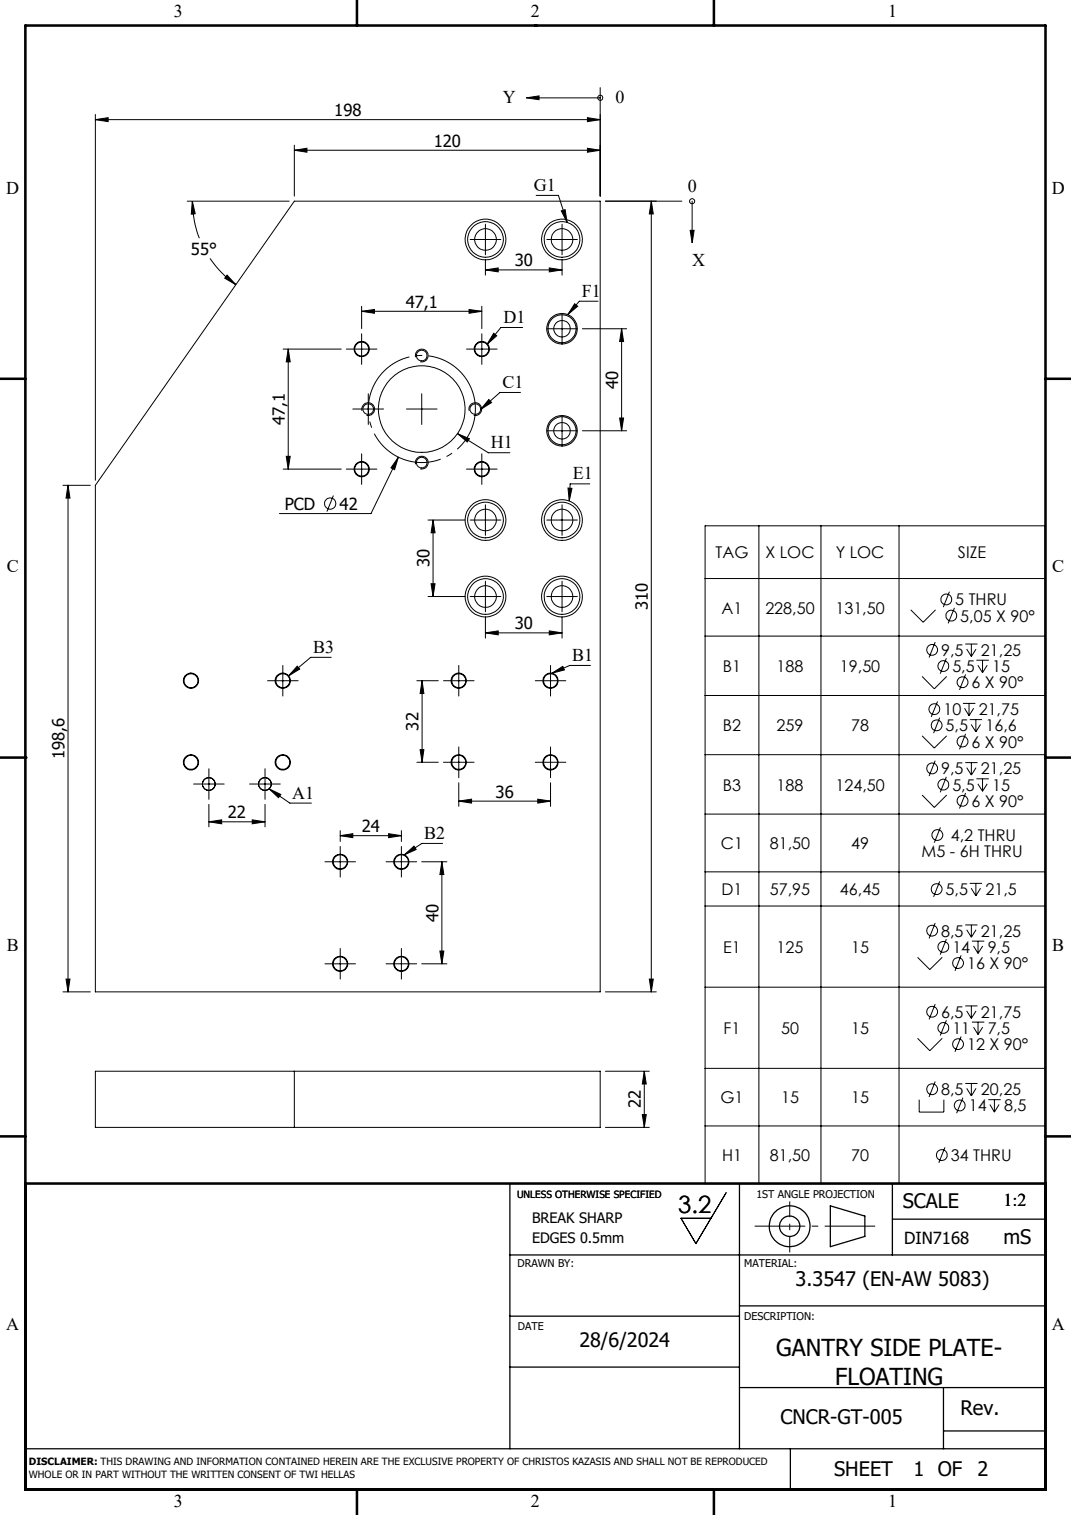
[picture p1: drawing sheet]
<svg xmlns="http://www.w3.org/2000/svg" width="210mm" height="297mm" viewBox="0 0 210 297" stroke-linecap="round" stroke-linejoin="round" font-family="sans-serif">
<g fill="none" stroke="#000" stroke-width=".2">
<path d="M103.2 19.2l2.5-.4v.7zM105.7 19.2h12M117.7 17.2v21.2M18.7 23.5l2.5-.4v.7zM18.7 22.4v71.8M18.7 23.5h99M36.7 39.4h20M37.7 39.4l.6 2.5-.8 .1zM37.7 39.4a21.9 21.9 0 0 0 1.4 7.3M57.7 39.4h60v155h-99v-99.3zM57.7 29.5l2.5-.4v.7zM57.7 28.5v9.9"/>
<path d="M57.7 29.5h60M105.1 38.3h4.4l1.7 5.3M115.2 23.1l2.5 .4-2.5 .3zM115.2 29.1l2.5 .4-2.5 .3zM118.7 39.4h15M127.7 39.4l.4 2.5h-.8zM127.7 39.4v155M135.7 39.4v5.8M41.2 50.7a20 20 0 0 0 5 5.1M44.5 53.9l1.7 1.9-2.1-1.3zM92.2 47h6M95.2 44v5.9"/>
<path d="M95.2 52.9l2.5-.4v.8zM95.2 50.9v3M95.2 52.9h15M107.2 47h6M107.7 52.5l2.5 .4-2.5 .4zM110.1 41.3l.7-.2 .4 2.5zM110.2 44v5.9M110.2 50.9v3M112.7 59.5l.6 .5-2 1.7zM117.3 59.1h-3.7l-2.3 2.6M135.3 45.2h.8l-.4 2.4zM55.5 68.4h11.4"/>
<path d="M56.5 68.4l.4 2.5h-.8zM56.5 68.4v23.6M67.9 68.4h6M70.9 65.4v6M70.9 61l2.5-.3v.7zM70.9 60v4.4M70.9 61h23.6M72.2 77.2v6M81.5 70a1.26 1.26 0 0 1 1.1-1.6 1.26 1.26 0 0 1 1.4 1.4 1.26 1.26 0 0 1-1.6 1.1M82.7 77.2v6M91.5 68.4h6M92 60.7l2.5 .3-2.5 .4z"/>
<path d="M94.5 65.4v6M94.5 60v4.4M95.8 78.3l.6 .6-2.2 1.4zM96.8 65.3l.6 .5-1.9 1.7zM102.1 76.9h-4.1l-3.8 3.4M102.5 64.2h-4.3l-2.7 3.3M107.2 64.4h6M110.2 61.5v5.9M114.2 64.4h8.7M121.9 64.4l.4 2.6h-.8zM121.9 64.4v20.1M12.3 95.1h5.4"/>
<path d="M13.3 95.1l.4 2.5h-.8zM13.3 95.1v99.3M55.5 92h11.4M56.1 89.5h.8l-.4 2.5zM65.4 97.2l-1.3 3.1M67.9 92h6M69.2 80.2h6M70.9 89v6M71 80.5a1.26 1.26 0 0 1 1.1-1.5 1.26 1.26 0 0 1 1.3 1.3 1.26 1.26 0 0 1-1.5 1.1M78.1 89.6l-.7 2.5-.7-.4zM78.1 89.6l-5.4 11.1h-17.9M79.7 80.2h6"/>
<path d="M81.5 91a1.24 1.24 0 0 1 1.1-1.5 1.24 1.24 0 0 1 1.3 1.3 1.24 1.24 0 0 1-1.5 1.1M89.7 85l2.3 1-.4 .6zM89.7 85l6 3.8h4.3M91.5 92h6M92 80.5a1.25 1.25 0 0 1 1.1-1.5 1.25 1.25 0 0 1 1.3 1.3 1.25 1.25 0 0 1-1.5 1.1M94.5 89v6M95.2 99v5.9M107.2 84.5h6M110.2 81.5v6M110.2 99v5.9M111.4 95.7h.7l-.5 2.5zM114.2 84.5h8.7"/>
<path d="M115.6 94.9h-3.8l-.2 3.3M121.5 81.9h.8l-.4 2.6zM83.9 116.9h7.3M83.9 101.9h7.3M84.5 114.4h.8l-.4 2.5zM84.9 101.9l.4 2.6h-.8zM84.9 101.9v15M92.2 116.9h6M92.2 101.9h6M95.2 113.9v6M107.2 116.9h6M107.2 101.9h6"/>
<path d="M110.2 113.9v6M138.3 103.1h66.6v129h-66.6zM138.3 113.4h66.6M148.8 103.1v129M161 103.1v129M176.3 103.1v129M178.6 119.6l2.4 2.4 2.4-2.4M186.2 116l-1.2 3M187.1 119.2l-1.2 3M52.5 133.5h6M55.5 130.5v6M58.3 130.6l.5 .6-2.2 1.3z"/>
<path d="M64.9 128.9h-4l-4.3 3.6M81.7 133.5h4.2M82.8 133.5l.3 2.5h-.7zM82.8 133.5v15.9M87 133.5h6M90 130.5v6M95.2 124.1l2.5-.4v.8zM95.2 121v4.1M95.2 124.1h15M105 133.5h5.9M107.7 123.7l2.5 .4-2.5 .4zM107.9 130.5v6"/>
<path d="M108.2 132l2.1-1.4 .4 .7zM110.2 121v4.1M115.8 130.5h-4.1l-3.5 1.5M138.3 124.7h66.6M138.3 136.3h66.6M180.8 132.6l2.4 2.4 2.4-2.4M183.4 125.9l-1.2 3M183.8 137.5l-1.2 3M185.6 129l-1.2 3.1M188.8 137.9h2.4M189.1 138.8l.9 1.5M189.3 126.3h2.4"/>
<path d="M189.3 132.2l-1.2 3.1M189.5 127.2l1 1.5M190 137.9v2.4M190.5 126.3v2.4M190.9 138.8l-.9 1.5M191.4 127.2l-.9 1.5M191.5 129.4h2.4M191.7 130.4l1 1.5M192.7 129.4v2.5M193.6 130.4l-.9 1.5M38 153.7h6M41 150.7v6"/>
<path d="M41 157.7v4.4M48.9 153.7h6.1M52 150.7v6M52 157.7v4.4M52.8 154.7l4 2.7h4.3M52.8 154.7l2.3 1-.5 .7zM81.7 149.4h4.2M82.4 147h.7l-.3 2.4zM87 149.4h6M90 146.4v6.1M90 157.1l2.5-.4v.7zM90 153.5v4.6"/>
<path d="M90 157.1h17.9M105 149.4h5.9M105.4 156.7l2.5 .4-2.5 .3zM107.9 146.4v6.1M107.9 153.5v4.6M138.3 148h66.6M138.3 159.6h66.6M180.8 144.2l2.4 2.4 2.4-2.4M180.8 155.9l2.4 2.4 2.4-2.4M183.4 149.1l-1.2 3M184.3 140.7l-1.2 3M185.6 152.3l-1.2 3"/>
<path d="M189.3 149.5h2.4M189.3 143.9l-1.2 3M189.3 155.5l-1.2 3M189.5 150.5l1 1.4M190.1 141.1h2.4M190.4 142l.9 1.5M190.5 149.5v2.4M191.3 141.1v2.4M191.4 150.5l-.9 1.4M191.5 152.7h2.4M191.7 153.7l1 1.4M192.3 142l-1 1.5"/>
<path d="M192.7 152.7v2.4M193.6 153.7l-.9 1.4M41 161.1l2.5-.4v.8zM41 161.1h11M49.5 160.7l2.5 .4-2.5 .4zM63.7 168.9h6M66.7 165.9v6M66.7 163.8l2.5-.4v.8zM66.7 162.8v2.2M66.7 163.8h12M75.7 168.9h6M76.2 163.4l2.5 .4-2.5 .4z"/>
<path d="M78.7 165.9v6M78.7 162.8v2.2M79.3 167.6l1.9-1.7 .4 .6zM82.7 168.9h4.9M86.6 168.9l.4 2.5h-.7zM86.6 168.9v20M86.8 165.3h-4.1l-3.4 2.3M138.3 170.9h66.6M138.3 177.6h66.6M184.3 172.8l-1.2 3M184.4 162.2l-1.2 3M190.1 173.2h2.4"/>
<path d="M190.4 174.1l.9 1.5M191.3 173.2v2.4M192.3 174.1l-1 1.5M12.3 194.4h5.4M12.9 191.9h.8l-.4 2.5zM63.7 188.9h6M66.7 185.9v6M75.7 188.9h6M78.7 185.9v6M82.7 188.9h4.9M86.3 186.4h.7l-.4 2.5zM118.7 194.4h10"/>
<path d="M127.3 191.9h.8l-.4 2.5zM138.3 193.5h66.6M179.9 187.7l2.4 2.4 2.4-2.4M183.4 180.9l-1.2 3.1M183.4 196.8l-1.2 3M185.6 184.1l-1.2 3M188.5 187.3l-1.2 3M189.3 181.3h2.4M189.3 197.2h2.4M189.5 182.3l1 1.4M189.5 198.2l1 1.4M190.5 181.3v2.4"/>
<path d="M190.5 197.2v2.4M190.6 184.5h2.4M190.9 185.5l.9 1.4M191.4 182.3l-.9 1.4M191.4 198.2l-.9 1.4M191.8 184.5v2.4M192.7 185.5l-.9 1.4M18.7 210h99v11h-99zM57.7 210v11M118.7 210h8.6M125.9 218.5h.8l-.4 2.5zM126.3 210v11"/>
<path d="M126.3 210l.4 2.5h-.8zM138.3 209.4h66.6M179.9 203.5l2.4 2.5 2.4-2.5M180.2 215.6v2.4h4.9v-2.4M183.4 212l-1.2 3M185.6 200l-1.2 3M188.5 203.2l-1.2 3M188.8 215.2l-1.2 3M189.3 212.4h2.4M189.5 213.4l1 1.4M190.5 212.4v2.4M190.6 200.4h2.4"/>
<path d="M190.9 201.4l.9 1.4M191.4 213.4l-.9 1.4M191.8 200.4v2.4M192.7 201.4l-.9 1.4M193.8 215.6h2.4M194.1 216.5l.9 1.5M195 215.6v2.4M195.9 216.5l-.9 1.5M118.7 221h8.6M138.3 220.7h66.6M142.4 233.8l-5.9 10-3-5h5.9M185.3 224.9l-1.2 3.1"/>
<circle cx="117.7" cy="19.2" r=".49"/>
<circle cx="135.7" cy="39.5" r=".5"/>
<circle cx="95.2" cy="46.9" r="2.12"/>
<circle cx="95.2" cy="46.9" r="4"/>
<circle cx="95.2" cy="47" r="3.5"/>
<circle cx="110.2" cy="46.9" r="2.12"/>
<circle cx="110.2" cy="46.9" r="4"/>
<circle cx="110.2" cy="46.9" r="3.5"/>
<circle cx="70.9" cy="68.4" r="1.38"/>
<circle cx="70.9" cy="68.4" r="1.5"/>
<circle cx="82.7" cy="69.7" r="1.06"/>
<circle cx="94.5" cy="68.4" r="1.37"/>
<circle cx="94.5" cy="68.4" r="1.51"/>
<circle cx="110.2" cy="64.4" r="2.75"/>
<circle cx="110.2" cy="64.5" r="2.99"/>
<circle cx="110.2" cy="64.4" r="1.63"/>
<circle cx="64.7" cy="98.7" r="1.12"/>
<circle cx="70.9" cy="92" r="1.38"/>
<circle cx="70.9" cy="92" r="1.5"/>
<circle cx="72.2" cy="80.2" r="1.04"/>
<circle cx="82.7" cy="90.7" r="1.06"/>
<circle cx="82.7" cy="80.2" r="8.5"/>
<circle cx="93.2" cy="80.2" r="1.05"/>
<circle cx="94.5" cy="92" r="1.37"/>
<circle cx="94.5" cy="92" r="1.51"/>
<circle cx="110.2" cy="84.4" r="2.75"/>
<circle cx="110.2" cy="84.4" r="3"/>
<circle cx="110.2" cy="84.4" r="1.63"/>
<circle cx="95.2" cy="101.9" r="4"/>
<circle cx="95.2" cy="101.9" r="2.12"/>
<circle cx="95.2" cy="117" r="4"/>
<circle cx="95.2" cy="117" r="3.5"/>
<circle cx="95.2" cy="101.9" r="3.5"/>
<circle cx="95.2" cy="116.9" r="2.12"/>
<circle cx="110.2" cy="101.9" r="4"/>
<circle cx="110.2" cy="101.9" r="2.12"/>
<circle cx="110.2" cy="117" r="4"/>
<circle cx="110.2" cy="116.9" r="2.12"/>
<circle cx="110.2" cy="116.9" r="3.5"/>
<circle cx="110.2" cy="101.9" r="3.5"/>
<circle cx="185.6" cy="117.5" r="1.06"/>
<circle cx="37.4" cy="133.5" r="1.38"/>
<circle cx="37.4" cy="133.4" r="1.5"/>
<circle cx="55.5" cy="133.4" r="1.37"/>
<circle cx="55.5" cy="133.4" r="1.51"/>
<circle cx="89.9" cy="133.4" r="1.5"/>
<circle cx="90" cy="133.4" r="1.37"/>
<circle cx="107.9" cy="133.4" r="1.37"/>
<circle cx="107.9" cy="133.4" r="1.51"/>
<circle cx="182.8" cy="127.4" r="1.06"/>
<circle cx="183.2" cy="139" r="1.06"/>
<circle cx="185" cy="130.6" r="1.06"/>
<circle cx="186.5" cy="120.7" r="1.06"/>
<circle cx="188.7" cy="133.7" r="1.06"/>
<circle cx="37.4" cy="149.4" r="1.38"/>
<circle cx="37.4" cy="149.4" r="1.5"/>
<circle cx="40.9" cy="153.7" r="1.26"/>
<circle cx="52" cy="153.7" r="1.26"/>
<circle cx="55.4" cy="149.4" r="1.37"/>
<circle cx="55.5" cy="149.5" r="1.51"/>
<circle cx="89.9" cy="149.4" r="1.5"/>
<circle cx="89.9" cy="149.4" r="1.37"/>
<circle cx="107.9" cy="149.4" r="1.37"/>
<circle cx="107.9" cy="149.5" r="1.51"/>
<circle cx="182.8" cy="150.6" r="1.06"/>
<circle cx="183.7" cy="142.2" r="1.06"/>
<circle cx="185" cy="153.8" r="1.06"/>
<circle cx="188.7" cy="145.4" r="1.06"/>
<circle cx="188.7" cy="157" r="1.06"/>
<circle cx="66.7" cy="168.9" r="1.48"/>
<circle cx="66.7" cy="168.9" r="1.37"/>
<circle cx="78.7" cy="168.9" r="1.37"/>
<circle cx="78.7" cy="169" r="1.49"/>
<circle cx="183.7" cy="174.3" r="1.06"/>
<circle cx="183.8" cy="163.7" r="1.06"/>
<circle cx="66.7" cy="188.9" r="1.48"/>
<circle cx="66.7" cy="188.9" r="1.37"/>
<circle cx="78.7" cy="188.9" r="1.37"/>
<circle cx="78.7" cy="189" r="1.49"/>
<circle cx="182.8" cy="182.5" r="1.06"/>
<circle cx="182.8" cy="198.3" r="1.06"/>
<circle cx="185" cy="185.6" r="1.06"/>
<circle cx="187.9" cy="188.8" r="1.06"/>
<circle cx="182.8" cy="213.5" r="1.06"/>
<circle cx="185" cy="201.5" r="1.06"/>
<circle cx="187.9" cy="204.7" r="1.06"/>
<circle cx="188.2" cy="216.7" r="1.06"/>
<circle cx="184.7" cy="226.4" r="1.06"/>
</g>
<path d="M92.8 77.1a10.5 10.5 0 0 0-17.6-4.3 10.5 10.5 0 0 0 4.6 17.5 10.5 10.5 0 0 0 13.2-12.3l-.2-.9" fill="none" stroke="#000" stroke-width=".2" stroke-dasharray="15.2 1.3 1.3 1.3" stroke-dashoffset="3.2" stroke-linecap="butt"/>
<g fill="none" stroke="#000" stroke-width=".25">
<path d="M100 232v52M145 232v52M162.8 236.4l6.8 2v4l-6.8 2zM175 232v14M175 239h30M100 246h105M100 258h45M145 256h60M100 268h45M145 272h60M185 272v12M5 284h200"/>
<path d="M155 284v8M185 280.5h20"/>
<circle cx="154.8" cy="240.4" r="4"/>
<circle cx="154.8" cy="240.4" r="2"/>
</g>
<path d="M148 240.4h23.6" fill="none" stroke="#000" stroke-width=".2" stroke-dasharray="15.2 1.3 1.3 1.3" stroke-dashoffset="5.3" stroke-linecap="butt"/>
<path d="M154.9 235.5v10" fill="none" stroke="#000" stroke-width=".2" stroke-dasharray="15.2 1.3 1.3 1.3" stroke-dashoffset="12.1" stroke-linecap="butt"/>
<g fill="none" stroke="#000" stroke-width=".5">
<path d="M5 5h200v287h-200zM70 0v5M105 5h.1M140 0v5M0 74.3h5M205 74.3h5M0 148.5h5M5 148.5h.1M205 148.5h5M0 222.8h5M5 232h200M205 222.8h5"/>
<path d="M70 292v5M105 292h.1M140 292v5M190 292h.1"/>
</g>
<g fill="#000">
<path d="M78.1 89.6l-.7 2.5-.7-.4z"/>
<path d="M37.7 39.4l.6 2.5-.8 .1zM44.5 53.9l1.7 1.9-2.1-1.3z"/>
<path d="M56.5 68.4l.4 2.5h-.8zM56.1 89.5h.8l-.4 2.5zM121.9 64.4l.4 2.6h-.8zM121.5 81.9h.8l-.4 2.6zM127.7 39.4l.4 2.5h-.8zM127.3 191.9h.8l-.4 2.5zM86.6 168.9l.4 2.5h-.7zM86.3 186.4h.7l-.4 2.5zM13.3 95.1l.4 2.5h-.8zM12.9 191.9h.8l-.4 2.5z"/>
<path d="M52.8 154.7l2.3 1-.5 .7zM58.3 130.6l.5 .6-2.2 1.3zM79.3 167.6l1.9-1.7 .4 .6zM95.8 78.3l.6 .6-2.2 1.4zM96.8 65.3l.6 .5-1.9 1.7zM108.2 132l2.1-1.4 .4 .7zM111.4 95.7h.7l-.5 2.5zM112.7 59.5l.6 .5-2 1.7zM110.1 41.3l.7-.2 .4 2.5zM89.7 85l2.3 1-.4 .6zM135.3 45.2h.8l-.4 2.4zM103.2 19.2l2.5-.4v.7z"/>
<path d="M82.4 147h.7l-.3 2.4zM82.8 133.5l.3 2.5h-.7zM84.5 114.4h.8l-.4 2.5zM84.9 101.9l.4 2.6h-.8z"/>
<path d="M90 157.1l2.5-.4v.7zM105.4 156.7l2.5 .4-2.5 .3zM95.2 124.1l2.5-.4v.8zM107.7 123.7l2.5 .4-2.5 .4zM70.9 61l2.5-.3v.7zM92 60.7l2.5 .3-2.5 .4zM95.2 52.9l2.5-.4v.8zM107.7 52.5l2.5 .4-2.5 .4zM18.7 23.5l2.5-.4v.7zM115.2 23.1l2.5 .4-2.5 .3zM57.7 29.5l2.5-.4v.7zM115.2 29.1l2.5 .4-2.5 .3zM66.7 163.8l2.5-.4v.8zM76.2 163.4l2.5 .4-2.5 .4zM41 161.1l2.5-.4v.8zM49.5 160.7l2.5 .4-2.5 .4z"/>
<path d="M126.3 210l.4 2.5h-.8zM125.9 218.5h.8l-.4 2.5z"/>
</g>
<text font-size="4.7" x="133" y="237.8">3.2</text>
<g font-size="4.6">
<text x="152.2" y="265.9">GANTRY SIDE PLATE-</text>
<text x="163.8" y="271.5">FLOATING</text>
</g>
<g font-size="3.9">
<text x="177" y="236.9">SCALE</text>
<text x="196.7" y="243.9">mS</text>
<text x="156" y="252.2">3.3547 (EN-AW 5083)</text>
<text x="113.6" y="264.1">28/6/2024</text>
<text x="153" y="279.2">CNCR-GT-005</text>
<text x="188.3" y="277.3">Rev.</text>
<text x="163.6" y="289.3">SHEET</text>
<text x="179.1" y="289.3">1 OF</text>
<text x="191.7" y="289.3">2</text>
</g>
<g font-size="3.5">
<text x="34.1" y="3.4">3</text>
<text x="104.1" y="3.4">2</text>
<text x="174.1" y="3.4">1</text>
<text x="98.6" y="20.3">Y</text>
<text x="120.7" y="20.3">0</text>
<text x="1.2" y="38">D</text>
<text x="104.7" y="37.4">G1</text>
<text x="134.8" y="37.7">0</text>
<text x="206.2" y="38">D</text>
<text x="135.7" y="52.1">X</text>
<text x="114.1" y="58.2">F1</text>
<text x="98.7" y="63.3">D1</text>
<text x="98.5" y="76">C1</text>
<text x="96.2" y="87.9">H1</text>
<text x="112.3" y="94">E1</text>
<text x="1.3" y="112.2">C</text>
<text x="206.3" y="112.2">C</text>
<text x="61.4" y="128">B3</text>
<text x="112.2" y="129.5">B1</text>
<text x="57.3" y="156.5">A1</text>
<text x="83.2" y="164.5">B2</text>
<text x="1.3" y="186.5">B</text>
<text x="206.3" y="186.5">B</text>
<text x="196.7" y="236.4">1:2</text>
<text x="1.2" y="260.7">A</text>
<text x="206.2" y="260.7">A</text>
<text x="34.1" y="295.4">3</text>
<text x="104.1" y="295.4">2</text>
<text x="174.1" y="295.4">1</text>
</g>
<g font-size="3.3">
<text x="65.5" y="22.7">198</text>
<text x="85" y="28.7">120</text>
<text x="37.5" y="49.9">55°</text>
<text x="100.9" y="52.2">30</text>
<text x="79.5" y="60.3">47,1</text>
<text x="121.2" y="76.2" transform="rotate(-90 121.2 76.2)">40</text>
<text x="55.8" y="83.4" transform="rotate(-90 55.8 83.4)">47,1</text>
<text x="55.8" y="100">PCD</text>
<text x="66.6" y="100">42</text>
<text x="84.2" y="111.2" transform="rotate(-90 84.2 111.2)">30</text>
<text x="127" y="119.6" transform="rotate(-90 127 119.6)">310</text>
<text x="100.9" y="123.4">30</text>
<text x="82.1" y="143.2" transform="rotate(-90 82.1 143.2)">32</text>
<text x="12.7" y="148.8" transform="rotate(-90 12.7 148.8)">198,6</text>
<text x="44.7" y="160.4">22</text>
<text x="97.2" y="156.3">36</text>
<text x="70.9" y="163.1">24</text>
<text x="86" y="180.7" transform="rotate(-90 86 180.7)">40</text>
<text x="125.7" y="217.3" transform="rotate(-90 125.7 217.3)">22</text>
<text x="177.3" y="243.9">DIN7168</text>
</g>
<g font-size="3.2">
<text x="140.3" y="109.4">TAG</text>
<text x="150.1" y="109.4">X LOC</text>
<text x="163.9" y="109.4">Y LOC</text>
<text x="187.8" y="109.4">SIZE</text>
<text x="187.3" y="118.7">5 THRU</text>
<text x="141.5" y="120.3">A1</text>
<text x="150.1" y="120.3">228,50</text>
<text x="163.8" y="120.3">131,50</text>
<text x="188.3" y="121.9">5,05 X 90°</text>
<text x="141.7" y="131.8">B1</text>
<text x="152.3" y="131.8">188</text>
<text x="164.7" y="131.8">19,50</text>
<text x="184.5" y="128.6">9,5</text>
<text x="186.7" y="131.8">5,5</text>
<text x="192.3" y="128.6">21,25</text>
<text x="194.5" y="131.8">15</text>
<text x="190.5" y="134.9">6 X 90°</text>
<text x="141.7" y="143.4">B2</text>
<text x="152.3" y="143.4">259</text>
<text x="166.9" y="143.4">78</text>
<text x="185" y="140.2">10</text>
<text x="185.4" y="143.4">5,5</text>
<text x="191.9" y="140.2">21,75</text>
<text x="193.2" y="143.4">16,6</text>
<text x="190.5" y="146.6">6 X 90°</text>
<text x="141.7" y="155">B3</text>
<text x="152.3" y="155">188</text>
<text x="163.8" y="155">124,50</text>
<text x="184.5" y="151.8">9,5</text>
<text x="186.7" y="155">5,5</text>
<text x="192.3" y="151.8">21,25</text>
<text x="194.5" y="155">15</text>
<text x="190.5" y="158.2">6 X 90°</text>
<text x="141.4" y="166.5">C1</text>
<text x="150.9" y="166.5">81,50</text>
<text x="166.9" y="166.5">49</text>
<text x="186.4" y="164.9">4,2 THRU</text>
<text x="180.7" y="168.1">M5 - 6H THRU</text>
<text x="141.5" y="175.5">D1</text>
<text x="151" y="175.5">57,95</text>
<text x="164.7" y="175.5">46,45</text>
<text x="185.4" y="175.5">5,5</text>
<text x="193.2" y="175.5">21,5</text>
<text x="184.5" y="183.6">8,5</text>
<text x="192.3" y="183.6">21,25</text>
<text x="141.8" y="186.8">E1</text>
<text x="152.3" y="186.8">125</text>
<text x="166.9" y="186.8">15</text>
<text x="186.7" y="186.8">14</text>
<text x="189.6" y="190">16 X 90°</text>
<text x="193.7" y="186.8">9,5</text>
<text x="141.9" y="202.7">F1</text>
<text x="153.1" y="202.7">50</text>
<text x="166.9" y="202.7">15</text>
<text x="184.5" y="199.5">6,5</text>
<text x="186.7" y="202.7">11</text>
<text x="192.3" y="199.5">21,75</text>
<text x="193.7" y="202.7">7,5</text>
<text x="189.6" y="205.9">12 X 90°</text>
<text x="184.5" y="214.7">8,5</text>
<text x="192.3" y="214.7">20,25</text>
<text x="141.3" y="216.3">G1</text>
<text x="153.1" y="216.3">15</text>
<text x="166.9" y="216.3">15</text>
<text x="190" y="217.9">14</text>
<text x="196.9" y="217.9">8,5</text>
<text x="141.6" y="227.6">H1</text>
<text x="150.9" y="227.6">81,50</text>
<text x="166.9" y="227.6">70</text>
<text x="186.4" y="227.6">34 THRU</text>
</g>
<g font-size="2.8">
<text x="104.3" y="239.9">BREAK SHARP</text>
<text x="104.3" y="243.7">EDGES 0.5mm</text>
</g>
<g font-size="2.1">
<text x="148.3" y="234.9">1ST ANGLE PROJECTION</text>
<text x="101.5" y="248.3">DRAWN BY:</text>
<text x="145.9" y="248.3">MATERIAL:</text>
<text x="101.5" y="260.7">DATE</text>
<text x="145.9" y="258.7">DESCRIPTION:</text>
</g>
<g font-size="2">
<text x="101.4" y="234.9">UNLESS OTHERWISE SPECIFIED</text>
<text x="5.7" y="287.3">DISCLAIMER: THIS DRAWING AND INFORMATION CONTAINED HEREIN ARE THE EXCLUSIVE PROPERTY OF CHRISTOS KAZASIS AND SHALL NOT BE REPRODUCED</text>
<text x="5.7" y="289.8">WHOLE OR IN PART WITHOUT THE WRITTEN CONSENT OF TWI HELLAS</text>
</g>
</svg>
